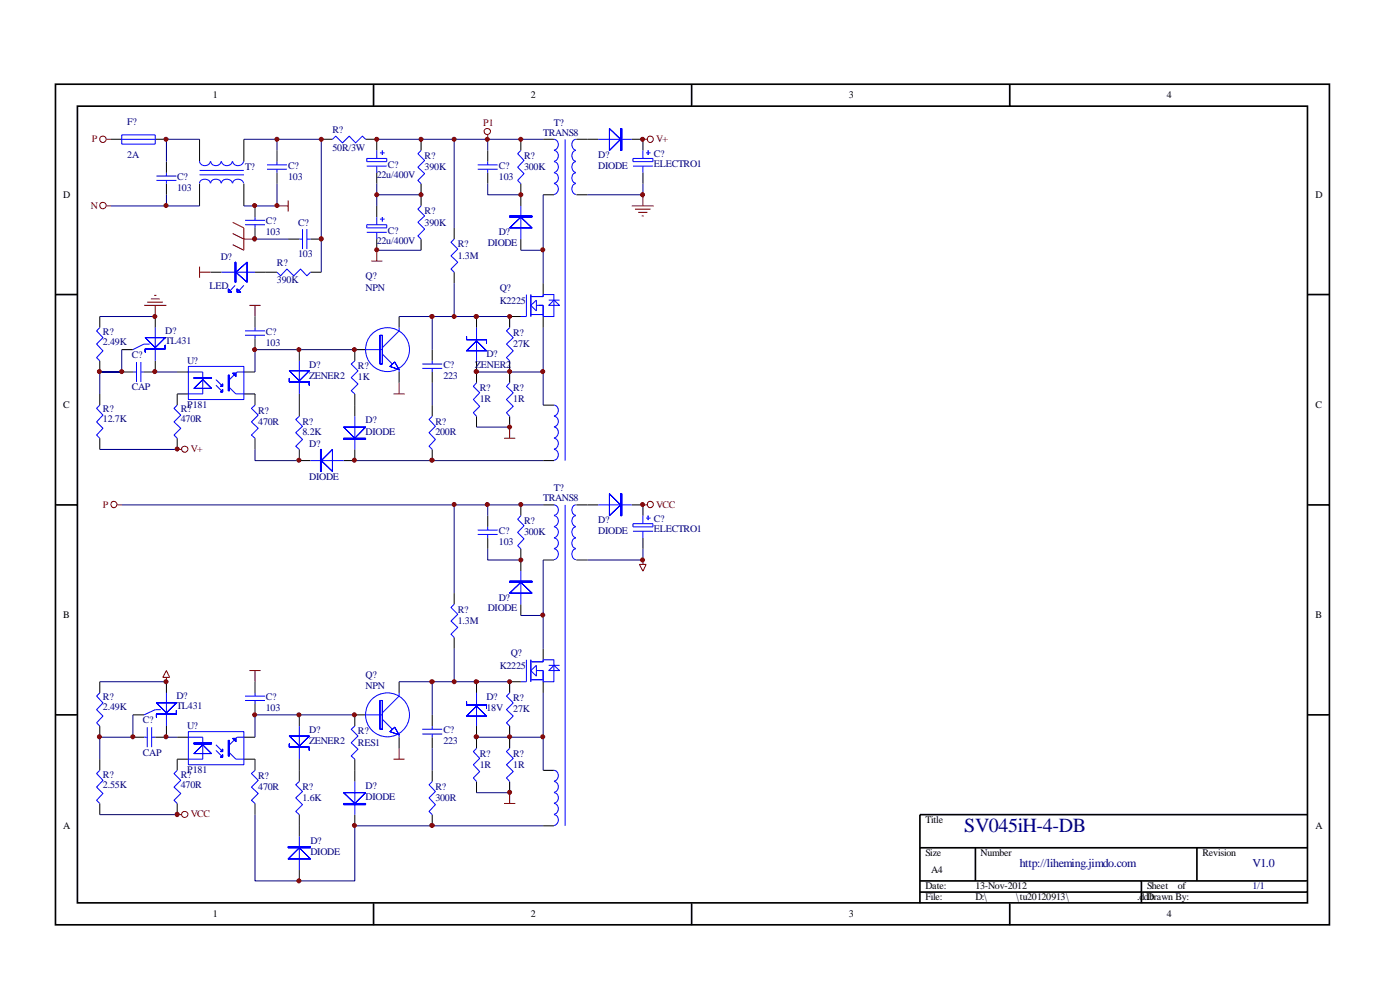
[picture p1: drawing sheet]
<svg xmlns="http://www.w3.org/2000/svg" width="297mm" height="210mm" viewBox="0 0 297 210" stroke-linecap="round" stroke-linejoin="round" font-family="sans-serif">
<g fill="none" stroke="#000" stroke-width=".35">
<path d="M11.8 17.9h270.2v178.3h-270.2zM79.2 17.9v4.6M146.7 17.9v4.6M214.2 17.9v4.6M16.4 22.5h261v169h-261zM11.8 62.5h4.6M277.5 62.5h4.6M11.8 107.1h4.6M277.5 107.1h4.6M11.8 151.6h4.6M277.5 151.6h4.6M195.2 179.8h82.3"/>
<path d="M206.9 179.8v7.1M253.9 179.8v7.1M277.5 172.8h-82.3v18.8M79.2 191.6v4.7M146.7 191.6v4.7M195.2 186.9h82.3M195.2 189.2h82.3M214.2 191.6v4.7M242.1 186.9v4.7"/>
</g>
<g fill="none" stroke="#000" stroke-width=".21">
<path d="M23.5 29.5h2.3M32.9 29.5h2.4M35.3 34.3v2.4M35.3 38.9v2.4M42.3 29.5v4.8M42.3 38.9v4.8M51.7 29.5v4.8M51.7 38.9v4.8M58.8 31.9v2.4M58.8 36.7v2.2M68.2 29.5h2.3M77.6 29.5h2.3v2.4"/>
<path d="M79.9 36.7v2.2M89.3 29.5v2.4M89.3 38.9v4.8M103.5 31.9v2.4M103.5 36.7v2.2M110.5 29.5v2.4M110.5 38.9v4.8M115.2 29.5h2.3M122.3 29.5h4.6M134 29.5h2.4v2.4M136.4 36.7v2.2M44.7 57.7h2.3"/>
<path d="M54.1 43.7v2.4M54.1 48.3v2.4M54.1 57.7h4.7M61.1 50.7h2.4M65.9 50.7h2.3M65.9 57.7h2.3M79.9 43.7v2.4M79.9 50.7v2.4M89.3 50.7v2.4M96.4 48.3v2.4M96.4 57.7v2.4M110.5 50.7v2.4"/>
<path d="M115.2 41.3h2.3M122.3 41.3h2.3M21.2 67.1v2.4M21.2 76.5v2.4M25.8 74.2h2.4M25.8 78.9h2.4M32.9 76.5v2.4h-2.3M32.9 67.1v2.4M37.6 78.9h2.4M51.7 78.9h2.4M54.1 67.1v2.4M54.1 71.9v2.3"/>
<path d="M63.5 74.2v2.3M77.6 74.2h-2.3v2.3M84.7 67.1v2.4M84.7 78.9v2.3M91.7 74.2v2.3M91.7 78.9v2.3M101.1 67.1v2.4M101.1 76.5v4.7M108.1 76.5v4.7M110.5 67.1h-2.4v2.4M115.2 60.1v2.4M115.2 67.1v2.4"/>
<path d="M21.2 83.6v2.3M21.2 93v2.3M37.6 93v2.3M40 83.6h-2.4v2.3M51.7 83.6h2.4v2.3M54.1 93v2.3M63.5 95.3v2.4h2.4M63.5 83.6v4.7M75.3 95.3v2.4h-2.4M75.3 83.6v4.7M91.7 85.9v2.4M91.7 95.3v2.4"/>
<path d="M101.1 88.3v2.3M108.1 88.3v2.3M115.2 85.9h2.3M115.2 97.7h2.3M103.5 109.4v2.4M103.5 114.1v2.3M110.5 107.1v2.3M110.5 116.4v4.8M115.2 107.1h2.3M115.2 118.8h2.3M122.3 107.1h4.6M122.3 118.8h2.3"/>
<path d="M134 107.1h2.4v2.3M136.4 114.1v2.3M96.4 125.8v2.4M96.4 135.2v2.4M110.5 128.2v2.4M115.2 137.6v2.4M21.2 144.6v2.4M21.2 154v2.4M28.2 151.6h2.4M28.2 156.4h2.4M35.3 144.6v2.4M35.3 154v2.4h-2.4"/>
<path d="M37.6 156.4h2.4M51.7 156.4h2.4M54.1 144.6v2.4M54.1 149.4v2.2M63.5 151.6v2.4M77.6 151.6h-2.3v2.4M84.7 144.6v2.4M84.7 156.4v2.3M91.7 151.6v2.4M91.7 156.4v2.3M101.1 144.6v2.4M101.1 154v4.7"/>
<path d="M108.1 154v4.7M110.5 144.6h-2.4v2.4M115.2 144.6v2.4M21.2 161v2.4M21.2 170.4v2.4M37.6 170.4v2.4M40 161h-2.4v2.4M51.7 161h2.4v2.4M54.1 170.4v2.4M63.5 161v4.8M63.5 172.8v4.7M75.3 161v4.8"/>
<path d="M75.3 172.8v2.4M91.7 163.4v2.4M91.7 172.8v2.4M101.1 165.8v2.3M108.1 165.8v2.3M115.2 163.4h2.3M115.2 175.2h2.3M63.5 184.6v2.3"/>
</g>
<g fill="none" stroke="#00f" stroke-width=".21">
<path d="M25.8 28.6h7.1v2h-7.1zM25.8 29.5h7.1M33.2 38.3h4.2M33.2 37.3h4.2M35.3 36.7v.6M35.3 38.3v.6M42.3 38.9a1.19 1.19 0 0 1 1.2-.9 1.19 1.19 0 0 1 1.1 .9M42.3 34.2a1.17 1.17 0 0 0 1.2 .9 1.17 1.17 0 0 0 1.1-.9M42.3 36.2h9.4M42.3 37.1h9.4M44.7 38.9a1.14 1.14 0 0 1 1.1-.9 1.14 1.14 0 0 1 1.1 .9M44.7 34.2a1.11 1.11 0 0 0 1.1 1 1.11 1.11 0 0 0 1.1-1"/>
<path d="M47 38.9a1.19 1.19 0 0 1 1.1-.9 1.19 1.19 0 0 1 1.2 .9M47 34.2a1.17 1.17 0 0 0 1.1 .9 1.17 1.17 0 0 0 1.2-.9M49.4 38.9a1.19 1.19 0 0 1 1.1-.9 1.19 1.19 0 0 1 1.1 .9M49.4 34.2a1.17 1.17 0 0 0 1.1 .9 1.17 1.17 0 0 0 1.1-.9M56.6 35.9h4.3M56.6 35h4.3M58.8 34.3v.7M58.8 35.9v.8M70.5 29.5l.7-.6 1.4 1.4 1.5-1.4 1.3 1.4 1.5-1.4 .7 .6M77.8 33.6h4.2v.7h-4.2zM77.8 35.2h4.2M79.9 31.9v1.7"/>
<path d="M79.9 35.2v1.5M80.6 32.4h1M81.1 31.9v1M89.3 31.9l-.7 .7 1.5 1.4-1.5 1.5 1.5 1.3-1.5 1.5 .7 .6M101.3 35.9h4.3M101.3 35h4.3M103.5 34.3v.7M103.5 35.9v.8M110.5 31.9l-.7 .7 1.4 1.4-1.4 1.5 1.4 1.3-1.4 1.5 .7 .6M117.5 29.5a1.17 1.17 0 0 1 .9 1.2 1.17 1.17 0 0 1-.9 1.1M117.5 31.9a1.17 1.17 0 0 1 .9 1.2 1.17 1.17 0 0 1-.9 1.1M117.5 34.3a1.17 1.17 0 0 1 .9 1.1 1.17 1.17 0 0 1-.9 1.2"/>
<path d="M117.5 36.7a1.11 1.11 0 0 1 1 1.1 1.11 1.11 0 0 1-1 1.1M117.5 38.9a1.17 1.17 0 0 1 .9 1.2 1.17 1.17 0 0 1-.9 1.1M119.9 29.5v68.2M122.2 38.9a1.19 1.19 0 0 0-.9 1.2 1.19 1.19 0 0 0 .9 1.1M122.2 36.7a1.14 1.14 0 0 0-.9 1.1 1.14 1.14 0 0 0 .9 1.1M122.2 34.3a1.19 1.19 0 0 0-.9 1.1 1.19 1.19 0 0 0 .9 1.2M122.2 31.9a1.19 1.19 0 0 0-.9 1.2 1.19 1.19 0 0 0 .9 1.1M122.2 29.5a1.19 1.19 0 0 0-.9 1.2 1.19 1.19 0 0 0 .9 1.1M126.9 29.5h7.1M134.3 35.2h4.2M134.3 33.6h4.2v.7h-4.2zM136.4 31.9v1.7"/>
<path d="M136.4 35.2v1.5M137.1 32.4h.9M137.5 31.9v1M47 57.7h7.1M52 47.7h4.2M52 46.7h4.2M54.1 46.1v.6M54.1 47.7v.6M58.8 57.7l.7 .8 1.4-1.4 1.4 1.4 1.5-1.4 1.3 1.4 .8-.8M63.5 50.7h.7M64.2 48.6v4.2M65.1 50.7h.8"/>
<path d="M65.1 48.6v4.2M77.8 47.7h4.2v.6h-4.2zM77.8 49.3h4.2M79.9 46.1v1.6M79.9 49.3v1.4M80.6 46.5h1M81.1 46.1v.9M89.3 43.7l-.7 .7 1.5 1.4-1.5 1.4 1.5 1.4-1.5 1.4 .7 .7M96.4 50.7l-.7 .7 1.4 1.4-1.4 1.5 1.4 1.3-1.4 1.5 .7 .6M110.5 43.7v7M21.2 69.5l-.7 .7 1.3 1.4-1.3 1.4 1.3 1.4-1.3 1.5 .7 .6M28.2 78.9h.8"/>
<path d="M29 76.8v4.2M29.9 78.9h.7M29.9 76.8v4.2M31.7 73h-1.1l-2.4 1.2M32.9 69.5v7M40 77.7h11.7v7.1h-11.7zM40 78.9h3v4.7h-3M49.9 60.5l-1 1.1M51.7 60.5l-.9 1.1M51.7 78.9h-1.4l-1.6 1.6M52 71.1h4.2M52 70.2h4.2"/>
<path d="M54.1 69.5v.7M54.1 71.1v.8M63.5 76.5v7.1M75.3 76.5l-.8 .7 1.4 1.5-1.4 1.4 1.4 1.3-1.4 1.5 .8 .7M77.6 74.2h3.5M81.1 75.1l2.1 2.1M84.7 69.5v.7l-3.6 3.5M84.7 78.4v.5M89.6 78.1h4.2M89.6 77.2h4.2M91.7 76.5v.7M91.7 78.1v.8"/>
<path d="M101.1 69.5v7M108.1 69.5l-.7 .7 1.5 1.4-1.5 1.4 1.5 1.4-1.5 1.5 .7 .6M111.7 62.5v4.6h-1.2M112.6 62.9h2.6v-.4h2.3v4.6h-2.3v-2.3h-1.4M112.6 62.5v4.6M112.6 66.7h2.6M112.6 64.8l1.2-1.1v2.3zM116.4 64.8l1.1-1.1 1.2 1.1zM116.4 63.7h2.3M21.2 85.9l-.7 .7 1.3 1.5-1.3 1.4 1.3 1.3-1.3 1.5 .7 .7M37.6 85.9l-.7 .7 1.5 1.5-1.5 1.4 1.5 1.3-1.5 1.5 .7 .7M45.8 80.5l1.4 1.5"/>
<path d="M45.8 81.7l1.4 1.4M48.7 82.2l1.3 1.4h1.7M54.1 85.9l-.8 .7 1.5 1.5-1.5 1.4 1.5 1.3-1.5 1.5 .8 .7M63.5 88.3l-.8 .7 1.5 1.4-1.5 1.4 1.5 1.4-1.5 1.5 .8 .6M65.9 97.7h7M75.3 88.3v7M91.7 88.3l-.7 .7 1.4 1.4-1.4 1.4 1.4 1.4-1.4 1.5 .7 .6M101.1 81.2l-.7 .8 1.4 1.3-1.4 1.5 1.4 1.4-1.4 1.3 .7 .8M108.1 81.2l-.7 .8 1.5 1.3-1.5 1.5 1.5 1.4-1.5 1.3 .7 .8M117.5 85.9a1.17 1.17 0 0 1 .9 1.2 1.17 1.17 0 0 1-.9 1.1M117.5 88.3a1.11 1.11 0 0 1 1 1.1 1.11 1.11 0 0 1-1 1.1M117.5 90.6a1.17 1.17 0 0 1 .9 1.1 1.17 1.17 0 0 1-.9 1.2"/>
<path d="M117.5 93a1.17 1.17 0 0 1 .9 1.1 1.17 1.17 0 0 1-.9 1.1M117.5 95.3a1.17 1.17 0 0 1 .9 1.2 1.17 1.17 0 0 1-.9 1.1M101.3 113.4h4.3M101.3 112.4h4.3M103.5 111.8v.6M103.5 113.4v.7M110.5 109.4l-.7 .8 1.4 1.3-1.4 1.4 1.4 1.4-1.4 1.4 .7 .7M117.5 107.1a1.11 1.11 0 0 1 1 1.1 1.11 1.11 0 0 1-1 1.1M117.5 109.4a1.17 1.17 0 0 1 .9 1.1 1.17 1.17 0 0 1-.9 1.2M117.5 111.8a1.17 1.17 0 0 1 .9 1.1 1.17 1.17 0 0 1-.9 1.1M117.5 114.1a1.11 1.11 0 0 1 1 1.1 1.11 1.11 0 0 1-1 1.1M117.5 116.4a1.17 1.17 0 0 1 .9 1.2 1.17 1.17 0 0 1-.9 1.1"/>
<path d="M119.9 107.1v68.1M122.2 116.4a1.19 1.19 0 0 0-.9 1.2 1.19 1.19 0 0 0 .9 1.1M122.2 114.1a1.14 1.14 0 0 0-.9 1.1 1.14 1.14 0 0 0 .9 1.1M122.2 111.8a1.19 1.19 0 0 0-.9 1.1 1.19 1.19 0 0 0 .9 1.1M122.2 109.4a1.19 1.19 0 0 0-.9 1.1 1.19 1.19 0 0 0 .9 1.2M122.2 107.1a1.14 1.14 0 0 0-.9 1.1 1.14 1.14 0 0 0 .9 1.1M126.9 107.1h7.1M134.3 111.1h4.2v.7h-4.2zM134.3 112.7h4.2M136.4 109.4v1.7M136.4 112.7v1.4M137.1 109.9h.9"/>
<path d="M137.5 109.4v.9M96.4 128.2l-.7 .7 1.4 1.4-1.4 1.4 1.4 1.4-1.4 1.4 .7 .7M110.5 121.2v7M111.7 140v4.6h-1.2M112.6 140v4.6M21.2 147l-.7 .7 1.3 1.4-1.3 1.4 1.3 1.4-1.3 1.4 .7 .7M30.6 156.4h.6M31.2 154.3v4.2M32.2 156.4h.7M32.2 154.3v4.2M34.1 150.5h-1.2l-2.3 1.1M35.3 147v7"/>
<path d="M40 155.2h11.7v7h-11.7zM40 156.4h3v4.6h-3M45.8 158l1.4 1.4M45.8 159.2l1.4 1.4M48.7 159.7l1.3 1.3h1.7M51.7 156.4h-1.4l-1.6 1.6M52 148.6h4.2M52 147.7h4.2M54.1 147v.7M54.1 148.6v.8M63.5 154v7M75.3 154l-.8 .7 1.4 1.4-1.4 1.5 1.4 1.3-1.4 1.5 .8 .6"/>
<path d="M77.6 151.6h3.5M81.1 152.6l2.1 2.1M84.7 147v.7l-3.6 3.5M84.7 155.9v.5M89.6 155.7h4.2M89.6 154.7h4.2M91.7 154v.7M91.7 155.7v.7M101.1 158.7l-.7 .7 1.4 1.5-1.4 1.3 1.4 1.5-1.4 1.3 .7 .8M101.1 147v7M108.1 158.7l-.7 .7 1.5 1.5-1.5 1.3 1.5 1.5-1.5 1.3 .7 .8M108.1 147l-.7 .7 1.5 1.4-1.5 1.4 1.5 1.4-1.5 1.4 .7 .7"/>
<path d="M112.6 140.4h2.6v-.4h2.3v4.6h-2.3v-2.4h-1.4M112.6 142.2l1.2-1.1v2.3zM112.6 144.2h2.6M116.4 142.2l1.1-1.1 1.2 1.1zM116.4 141.1h2.3M21.2 163.4l-.7 .7 1.3 1.4-1.3 1.5 1.3 1.3-1.3 1.5 .7 .6M37.6 163.4l-.7 .7 1.5 1.4-1.5 1.5 1.5 1.3-1.5 1.5 .7 .6M54.1 163.4l-.8 .7 1.5 1.4-1.5 1.5 1.5 1.3-1.5 1.5 .8 .6M63.5 165.8l-.8 .7 1.5 1.4-1.5 1.3 1.5 1.5-1.5 1.4 .8 .7M63.5 177.5v7.1M75.3 165.8v7M91.7 165.8l-.7 .7 1.4 1.4-1.4 1.3 1.4 1.5-1.4 1.4 .7 .7"/>
<path d="M117.5 163.4a1.17 1.17 0 0 1 .9 1.1 1.17 1.17 0 0 1-.9 1.2M117.5 165.8a1.17 1.17 0 0 1 .9 1.1 1.17 1.17 0 0 1-.9 1.2M117.5 168.1a1.11 1.11 0 0 1 1 1.1 1.11 1.11 0 0 1-1 1.1M117.5 170.4a1.17 1.17 0 0 1 .9 1.2 1.17 1.17 0 0 1-.9 1.1M117.5 172.8a1.17 1.17 0 0 1 .9 1.1 1.17 1.17 0 0 1-.9 1.2"/>
<circle cx="82.2" cy="74.2" r="4.7"/>
<circle cx="82.2" cy="151.6" r="4.7"/>
</g>
<g fill="none" stroke="#800000" stroke-width=".21">
<path d="M22.6 29.5h.9M103.5 28.6v.9M136.4 29.5h.9M22.6 43.7h.9M42.3 56.6v2.3M42.3 57.7h2.4M49.4 47.2l2.3 1.1v4.8l-2.3-1.2M49.4 49.5l2.3 1.2h2.4M58.8 43.7h2.3M61.1 42.5v2.4M78.7 55.4h2.4M79.9 53.1v2.3"/>
<path d="M134 43.7h4.7M134.7 44.4h3.3M135.4 45h1.9M136.1 45.8h.5M136.4 41.3v2.4M30.6 64.8h4.7M31.2 64.1h3.3M32 63.4h1.9M32.7 62.7h.5M32.9 64.8v2.3M52.9 64.8h2.4M54.1 64.8v2.3"/>
<path d="M37.6 95.3h.9M83.5 83.6h2.4M84.7 81.2v2.4M106.9 93h2.4M108.1 90.6v2.4M24.9 107.1h.9M135.6 119.7h1.5l-.7 1.5zM136.4 107.1h.9M136.4 118.8v.9M35.3 142.2l.7 1.5h-1.5zM35.3 143.7v.9M52.9 142.2h2.4"/>
<path d="M54.1 142.2v2.4M84.7 158.7v2.3M37.6 172.8h.9M83.5 161h2.4M106.9 170.4h2.4M108.1 168.1v2.3"/>
<circle cx="21.8" cy="29.5" r=".68"/>
<circle cx="103.4" cy="27.9" r=".66"/>
<circle cx="137.9" cy="29.5" r=".66"/>
<circle cx="21.8" cy="43.6" r=".68"/>
<circle cx="39.2" cy="95.3" r=".66"/>
<circle cx="24.1" cy="107" r=".66"/>
<circle cx="137.9" cy="107" r=".66"/>
<circle cx="39.2" cy="172.8" r=".66"/>
</g>
<g fill="none" stroke="#000080" stroke-width=".21">
<path d="M42.3 29.5h-7v4.8M51.7 29.5h16.5v28.2M58.8 38.9v4.8h-7.1M58.8 29.5v2.4M79.9 29.5h35.3M79.9 38.9v4.8M96.4 29.5v18.8M103.5 38.9v2.4h7M103.5 29.5v2.4M136.4 38.9v2.4h-11.8M35.3 41.3v2.4h-11.8M35.3 43.7h7"/>
<path d="M54.1 50.7h7M79.9 41.3h9.4M79.9 53.1h9.4M110.5 53.1h4.7M115.2 41.3v18.8M21.2 67.1h11.7M21.2 78.9v4.7M25.8 74.2v4.7h-4.6h4.6M32.9 78.9h4.7M75.3 74.2h-21.2v4.7M84.7 67.1h23.4M91.7 67.1v7.1"/>
<path d="M96.4 60.1v7M115.2 69.5v9.4h-14.1M115.2 78.9v7M21.2 95.3h16.4M54.1 95.3v2.4h9.4M75.3 97.7h39.9M91.7 81.2v4.7M101.1 90.6h7M25.8 107.1h89.4M96.4 107.1v18.7M103.5 116.4v2.4h7M103.5 107.1v2.3"/>
<path d="M115.2 118.8v18.8M136.4 116.4v2.4h-11.8M96.4 137.6v7M110.5 130.6h4.7M21.2 144.6h14.1M28.2 151.6v4.8h-7v4.6M35.3 156.4h2.3M75.3 151.6h-21.2v4.8M84.7 144.6h23.4M91.7 144.6v7M91.7 158.7v4.7M115.2 147v9.4h-14.1"/>
<path d="M115.2 156.4v7M21.2 172.8h16.4M54.1 172.8v14.1h21.2v-11.7h39.9M101.1 168.1h7"/>
</g>
<circle cx="35.2" cy="43.6" r=".42" fill="#800000" stroke="#800000" stroke-width=".21"/>
<g fill="#800000" stroke="#800000" stroke-width=".21">
<circle cx="35.2" cy="29.5" r=".42"/>
<circle cx="54" cy="43.6" r=".42"/>
<circle cx="58.8" cy="29.5" r=".42"/>
<circle cx="68.2" cy="29.5" r=".42"/>
<circle cx="58.8" cy="43.6" r=".42"/>
<circle cx="68.1" cy="50.7" r=".45"/>
<circle cx="79.9" cy="29.5" r=".42"/>
<circle cx="79.9" cy="41.3" r=".42"/>
<circle cx="89.3" cy="41.3" r=".42"/>
<circle cx="79.9" cy="53" r=".42"/>
<circle cx="115.1" cy="53" r=".42"/>
<circle cx="89.3" cy="29.5" r=".42"/>
<circle cx="110.5" cy="29.5" r=".42"/>
<circle cx="110.5" cy="41.3" r=".42"/>
<circle cx="108.1" cy="90.6" r=".42"/>
<circle cx="101.1" cy="78.8" r=".45"/>
<circle cx="108.1" cy="78.8" r=".42"/>
<circle cx="115.1" cy="78.8" r=".42"/>
<circle cx="108.1" cy="67.1" r=".42"/>
<circle cx="96.4" cy="29.5" r=".42"/>
<circle cx="103.4" cy="29.5" r=".42"/>
<circle cx="91.7" cy="67.1" r=".45"/>
<circle cx="96.4" cy="67.1" r=".42"/>
<circle cx="101.1" cy="67.1" r=".45"/>
<circle cx="75.2" cy="74.2" r=".42"/>
<circle cx="63.4" cy="74.2" r=".42"/>
<circle cx="54" cy="74.2" r=".42"/>
<circle cx="63.4" cy="97.6" r=".42"/>
<circle cx="75.2" cy="97.6" r=".42"/>
<circle cx="91.7" cy="97.6" r=".45"/>
<circle cx="54" cy="151.6" r=".42"/>
<circle cx="108.1" cy="168.1" r=".42"/>
<circle cx="108.1" cy="156.3" r=".42"/>
<circle cx="110.5" cy="118.8" r=".42"/>
<circle cx="91.7" cy="175.1" r=".45"/>
<circle cx="108.1" cy="144.6" r=".42"/>
<circle cx="101.1" cy="156.3" r=".45"/>
<circle cx="115.1" cy="130.5" r=".42"/>
<circle cx="101.1" cy="144.6" r=".45"/>
<circle cx="115.1" cy="156.3" r=".42"/>
<circle cx="75.2" cy="151.6" r=".42"/>
<circle cx="96.4" cy="144.6" r=".42"/>
<circle cx="91.7" cy="144.6" r=".45"/>
<circle cx="63.4" cy="151.6" r=".42"/>
<circle cx="110.5" cy="107" r=".42"/>
<circle cx="96.4" cy="107" r=".42"/>
<circle cx="75.2" cy="175.1" r=".42"/>
<circle cx="63.4" cy="186.8" r=".42"/>
<circle cx="136.3" cy="29.5" r=".42"/>
<circle cx="136.3" cy="107" r=".42"/>
<circle cx="136.3" cy="118.8" r=".42"/>
<circle cx="54" cy="50.7" r=".45"/>
<circle cx="103.4" cy="107" r=".42"/>
<circle cx="32.9" cy="78.8" r=".42"/>
<circle cx="21.1" cy="78.8" r=".42"/>
<circle cx="25.8" cy="78.8" r=".42"/>
<circle cx="28.2" cy="156.3" r=".42"/>
<circle cx="21.1" cy="156.3" r=".42"/>
<circle cx="35.2" cy="144.6" r=".42"/>
<circle cx="37.6" cy="172.8" r=".45"/>
<circle cx="37.6" cy="95.2" r=".42"/>
<circle cx="32.9" cy="67.1" r=".42"/>
<circle cx="136.3" cy="41.3" r=".42"/>
<circle cx="35.2" cy="156.3" r=".42"/>
</g>
<g fill="#00f" stroke="#00f" stroke-width=".21">
<path d="M50 57.7l2.4-2.1v4.3zM50 57.7l2.4-2.1v4.3z" fill-rule="evenodd"/>
<path d="M49.9 55.6v4.3h.1v-4.3zM49.9 55.6v4.3h.1v-4.3z" fill-rule="evenodd"/>
<path d="M48.4 61.3l.7 .7h-.7zM48.4 61.3l.7 .7h-.7z" fill-rule="evenodd"/>
<path d="M50.3 61.3l.8 .7h-.8zM50.3 61.3l.8 .7h-.8z" fill-rule="evenodd"/>
<path d="M108.1 45.8v.3h4.8v-.3zM108.1 45.8v.3h4.8v-.3z" fill-rule="evenodd"/>
<path d="M108.1 48.3l2.4-2.2 2.4 2.2zM108.1 48.3l2.4-2.2 2.4 2.2z" fill-rule="evenodd"/>
<path d="M99 71.4v.7h4.2v.7v-.7h-4.2zM99 71.4v.7h4.2v.7v-.7h-4.2z" fill-rule="evenodd"/>
<path d="M99 74.4l2.1-2.1 2.1 2.1zM99 74.4l2.1-2.1 2.1 2.1z" fill-rule="evenodd"/>
<path d="M80.6 71.1v6.1h.5v-6.1zM80.6 71.1v6.1h.5v-6.1z" fill-rule="evenodd"/>
<path d="M82.7 77.7l2 .7-1-1.6zM82.7 77.7l2 .7-1-1.6z" fill-rule="evenodd"/>
<path d="M41.1 82.4h3.8l-1.9-1.9zM41.1 82.4h3.8l-1.9-1.9z" fill-rule="evenodd"/>
<path d="M41.1 80.1v.2h3.8v-.2zM41.1 80.1v.2h3.8v-.2z" fill-rule="evenodd"/>
<path d="M47.2 82.6v.5h-.4zM47.2 82.6v.5h-.4z" fill-rule="evenodd"/>
<path d="M47.2 81.4v.6h-.4zM47.2 81.4v.6h-.4z" fill-rule="evenodd"/>
<path d="M48.4 79.6v3.3h.3v-3.3zM48.4 79.6v3.3h.3v-3.3z" fill-rule="evenodd"/>
<path d="M49.4 79.2l.6 .6v-.6zM49.4 79.2l.6 .6v-.6z" fill-rule="evenodd"/>
<path d="M68 95.3v4.7h.2v-4.7zM68 95.3v4.7h.2v-4.7z" fill-rule="evenodd"/>
<path d="M68.2 97.7l2.3-2.4v4.7zM68.2 97.7l2.3-2.4v4.7z" fill-rule="evenodd"/>
<path d="M72.9 93v.2h4.7v-.2zM72.9 93v.2h4.7v-.2z" fill-rule="evenodd"/>
<path d="M72.9 90.6h4.7l-2.3 2.4zM72.9 90.6h4.7l-2.3 2.4z" fill-rule="evenodd"/>
<path d="M61.4 80.3v.7h4.2v.7v-.7h-4.2zM61.4 80.3v.7h4.2v.7v-.7h-4.2z" fill-rule="evenodd"/>
<path d="M61.4 78.7h4.2l-2.1 2.1zM61.4 78.7h4.2l-2.1 2.1z" fill-rule="evenodd"/>
<path d="M131.7 27.3v4.6h.2v-4.6zM131.7 27.3v4.6h.2v-4.6z" fill-rule="evenodd"/>
<path d="M129.3 27.3l2.4 2.2-2.4 2.4zM129.3 27.3l2.4 2.2-2.4 2.4z" fill-rule="evenodd"/>
<path d="M108.1 123.3v.2h4.8v-.2zM108.1 123.3v.2h4.8v-.2z" fill-rule="evenodd"/>
<path d="M108.1 125.8l2.4-2.3 2.4 2.3zM108.1 125.8l2.4-2.3 2.4 2.3z" fill-rule="evenodd"/>
<path d="M99 148.8v.7h4.2v.8v-.8h-4.2zM99 148.8v.7h4.2v.8v-.8h-4.2z" fill-rule="evenodd"/>
<path d="M99 151.9l2.1-2.1 2.1 2.1zM99 151.9l2.1-2.1 2.1 2.1z" fill-rule="evenodd"/>
<path d="M80.6 148.6v6.1h.5v-6.1zM80.6 148.6v6.1h.5v-6.1z" fill-rule="evenodd"/>
<path d="M82.7 155.2l2 .7-1-1.6zM82.7 155.2l2 .7-1-1.6z" fill-rule="evenodd"/>
<path d="M41.1 159.9h3.8l-1.9-1.9zM41.1 159.9h3.8l-1.9-1.9z" fill-rule="evenodd"/>
<path d="M41.1 157.6v.2h3.8v-.2zM41.1 157.6v.2h3.8v-.2z" fill-rule="evenodd"/>
<path d="M47.2 160.1v.5h-.4zM47.2 160.1v.5h-.4z" fill-rule="evenodd"/>
<path d="M47.2 158.9v.5h-.4zM47.2 158.9v.5h-.4z" fill-rule="evenodd"/>
<path d="M48.4 157.1v3.3h.3v-3.3zM48.4 157.1v3.3h.3v-3.3z" fill-rule="evenodd"/>
<path d="M49.4 156.6l.6 .7v-.7zM49.4 156.6l.6 .7v-.7z" fill-rule="evenodd"/>
<path d="M61.1 179.6v.2h4.8v-.2zM61.1 179.6v.2h4.8v-.2z" fill-rule="evenodd"/>
<path d="M61.1 182.2l2.4-2.4 2.4 2.4zM61.1 182.2l2.4-2.4 2.4 2.4z" fill-rule="evenodd"/>
<path d="M72.9 170.4v.3h4.7v-.3zM72.9 170.4v.3h4.7v-.3z" fill-rule="evenodd"/>
<path d="M72.9 168.1h4.7l-2.3 2.3zM72.9 168.1h4.7l-2.3 2.3z" fill-rule="evenodd"/>
<path d="M61.4 157.8v.7h4.2v.7v-.7h-4.2zM61.4 157.8v.7h4.2v.7v-.7h-4.2z" fill-rule="evenodd"/>
<path d="M61.4 156.1h4.2l-2.1 2.1zM61.4 156.1h4.2l-2.1 2.1z" fill-rule="evenodd"/>
<path d="M131.7 104.7v4.7h.2v-4.7zM131.7 104.7v4.7h.2v-4.7z" fill-rule="evenodd"/>
<path d="M129.3 104.7l2.4 2.4-2.4 2.3zM129.3 104.7l2.4 2.4-2.4 2.3z" fill-rule="evenodd"/>
<path d="M30.8 74h4.3v-.8v.8h-4.3v.7zM30.8 74h4.3v-.8v.8h-4.3v.7z" fill-rule="evenodd"/>
<path d="M30.8 71.6l2.1 2.1 2.2-2.1zM30.8 71.6l2.1 2.1 2.2-2.1z" fill-rule="evenodd"/>
<path d="M33.2 151.5h4.2v-.8v.8h-4.2v.6zM33.2 151.5h4.2v-.8v.8h-4.2v.6z" fill-rule="evenodd"/>
<path d="M33.2 149.1l2.1 2.1 2.1-2.1zM33.2 149.1l2.1 2.1 2.1-2.1z" fill-rule="evenodd"/>
</g>
<text font-size="4.2" fill="#000080" x="204.6" y="176.4">SV045iH-4-DB</text>
<g font-size="2.5" fill="#000080">
<text x="216.3" y="183.9">http://liheming.jimdo.com</text>
<text x="265.7" y="183.9">V1.0</text>
</g>
<g font-size="2.1">
<text x="45.1" y="20.8">1</text>
<text x="112.6" y="20.8">2</text>
<text x="180.1" y="20.8">3</text>
<text x="247.6" y="20.8">4</text>
<text x="13.4" y="41.9">D</text>
<text x="279.1" y="41.9">D</text>
<text x="13.4" y="86.5">C</text>
<text x="279.1" y="86.5">C</text>
<text x="13.4" y="131.1">B</text>
<text x="279.1" y="131.1">B</text>
<text x="13.4" y="175.8">A</text>
<text x="196.3" y="174.6">Title</text>
<text x="279.1" y="175.8">A</text>
<text x="196.3" y="181.6">Size</text>
<text x="197.5" y="185.2">A4</text>
<text x="208" y="181.6">Number</text>
<text x="255.1" y="181.6">Revision</text>
<text x="196.3" y="188.6">Date:</text>
<text x="196.3" y="191">File:</text>
<text x="206.9" y="188.6">13-Nov-2012</text>
<text x="206.9" y="191">D:\</text>
<text x="215.6" y="191">\tu20120913\</text>
<text x="241.2" y="191">.ddDrawn By:</text>
<text x="243.3" y="188.6">Sheet</text>
<text x="243.8" y="191">b</text>
<text x="249.9" y="188.6">of</text>
<text x="45.1" y="194.6">1</text>
<text x="112.6" y="194.6">2</text>
<text x="180.1" y="194.6">3</text>
<text x="247.6" y="194.6">4</text>
</g>
<g font-size="2.1" fill="#000080">
<text x="27" y="26.4">F?</text>
<text x="70.5" y="28.3">R?</text>
<text x="115.2" y="28.8">TRANS8</text>
<text x="117.5" y="26.7">T?</text>
<text x="27" y="33.4">2A</text>
<text x="61.1" y="35.8">C?</text>
<text x="70.5" y="32.1">50R/3W</text>
<text x="82.3" y="35.6">C?</text>
<text x="90.1" y="33.7">R?</text>
<text x="105.8" y="35.8">C?</text>
<text x="111.2" y="33.7">R?</text>
<text x="126.9" y="33.4">D?</text>
<text x="126.9" y="35.8">DIODE</text>
<text x="138.7" y="33.3">C?</text>
<text x="138.7" y="35.4">ELECTRO1</text>
<text x="37.6" y="38.2">C?</text>
<text x="37.6" y="40.6">103</text>
<text x="52" y="36.1">T?</text>
<text x="61.1" y="38.2">103</text>
<text x="79.9" y="37.7">22u/400V</text>
<text x="90.1" y="36.1">390K</text>
<text x="105.8" y="38.2">103</text>
<text x="111.2" y="36.1">300K</text>
<text x="56.4" y="47.6">C?</text>
<text x="63.2" y="47.8">C?</text>
<text x="90.1" y="45.5">R?</text>
<text x="90.1" y="47.8">390K</text>
<text x="56.4" y="49.9">103</text>
<text x="79.9" y="51.8">22u/400V</text>
<text x="82.3" y="49.7">C?</text>
<text x="97.1" y="52.5">R?</text>
<text x="103.5" y="52.2">DIODE</text>
<text x="105.8" y="49.9">D?</text>
<text x="46.8" y="55.1">D?</text>
<text x="58.8" y="56.5">R?</text>
<text x="63.2" y="54.6">103</text>
<text x="77.6" y="59.3">Q?</text>
<text x="97.1" y="54.9">1.3M</text>
<text x="44.4" y="61.2">LED</text>
<text x="58.8" y="60">390K</text>
<text x="77.6" y="61.6">NPN</text>
<text x="106" y="61.6">Q?</text>
<text x="106" y="64.4">K2225</text>
<text x="21.8" y="71">R?</text>
<text x="35.1" y="70.8">D?</text>
<text x="56.4" y="71">C?</text>
<text x="108.9" y="71.3">R?</text>
<text x="21.8" y="73.2">2.49K</text>
<text x="27.9" y="75.9">C?</text>
<text x="35.1" y="72.9">TL431</text>
<text x="39.7" y="77.1">U?</text>
<text x="56.4" y="73.4">103</text>
<text x="103.2" y="75.8">D?</text>
<text x="108.9" y="73.7">27K</text>
<text x="27.9" y="82.8">CAP</text>
<text x="65.6" y="78.1">D?</text>
<text x="65.6" y="80.4">ZENER2</text>
<text x="75.9" y="78.3">R?</text>
<text x="75.9" y="80.7">1K</text>
<text x="94.1" y="78.1">C?</text>
<text x="94.1" y="80.4">223</text>
<text x="100.8" y="78.1">ZENER2</text>
<text x="101.8" y="83">R?</text>
<text x="108.9" y="83">R?</text>
<text x="21.8" y="87.5">R?</text>
<text x="21.8" y="89.6">12.7K</text>
<text x="38.4" y="87.5">R?</text>
<text x="38.4" y="89.6">470R</text>
<text x="39.7" y="86.5">P181</text>
<text x="54.8" y="87.7">R?</text>
<text x="77.6" y="89.8">D?</text>
<text x="101.8" y="85.3">1R</text>
<text x="108.9" y="85.3">1R</text>
<text x="54.8" y="90.1">470R</text>
<text x="64.2" y="90.1">R?</text>
<text x="64.2" y="92.4">8.2K</text>
<text x="65.6" y="94.7">D?</text>
<text x="77.6" y="92.2">DIODE</text>
<text x="92.4" y="90.1">R?</text>
<text x="92.4" y="92.4">200R</text>
<text x="65.6" y="101.8">DIODE</text>
<text x="115.2" y="106.3">TRANS8</text>
<text x="117.5" y="104.1">T?</text>
<text x="105.8" y="113.3">C?</text>
<text x="111.2" y="111.2">R?</text>
<text x="111.2" y="113.5">300K</text>
<text x="126.9" y="110.9">D?</text>
<text x="126.9" y="113.3">DIODE</text>
<text x="138.7" y="110.7">C?</text>
<text x="138.7" y="112.9">ELECTRO1</text>
<text x="105.8" y="115.7">103</text>
<text x="97.1" y="130">R?</text>
<text x="103.5" y="129.7">DIODE</text>
<text x="105.8" y="127.4">D?</text>
<text x="97.1" y="132.3">1.3M</text>
<text x="77.6" y="143.8">Q?</text>
<text x="106" y="142">K2225</text>
<text x="108.4" y="139.1">Q?</text>
<text x="21.8" y="148.5">R?</text>
<text x="37.4" y="148.3">D?</text>
<text x="56.4" y="148.5">C?</text>
<text x="77.6" y="146.1">NPN</text>
<text x="103.2" y="148.5">D?</text>
<text x="108.9" y="148.8">R?</text>
<text x="21.8" y="150.6">2.49K</text>
<text x="30.3" y="153.4">C?</text>
<text x="37.4" y="150.4">TL431</text>
<text x="39.7" y="154.6">U?</text>
<text x="56.4" y="150.9">103</text>
<text x="65.6" y="155.5">D?</text>
<text x="75.9" y="155.8">R?</text>
<text x="94.1" y="155.5">C?</text>
<text x="103.2" y="150.9">18V</text>
<text x="108.9" y="151.1">27K</text>
<text x="30.3" y="160.3">CAP</text>
<text x="65.6" y="157.9">ZENER2</text>
<text x="75.9" y="158.2">RES1</text>
<text x="94.1" y="157.9">223</text>
<text x="101.8" y="160.5">R?</text>
<text x="108.9" y="160.5">R?</text>
<text x="21.8" y="164.9">R?</text>
<text x="21.8" y="167">2.55K</text>
<text x="38.4" y="164.9">R?</text>
<text x="38.4" y="167">470R</text>
<text x="39.7" y="164">P181</text>
<text x="54.8" y="165.2">R?</text>
<text x="54.8" y="167.6">470R</text>
<text x="64.2" y="167.6">R?</text>
<text x="77.6" y="167.3">D?</text>
<text x="92.4" y="167.6">R?</text>
<text x="101.8" y="162.8">1R</text>
<text x="108.9" y="162.8">1R</text>
<text x="64.2" y="169.9">1.6K</text>
<text x="77.6" y="169.7">DIODE</text>
<text x="92.4" y="169.9">300R</text>
<text x="65.9" y="179.1">D?</text>
<text x="65.9" y="181.4">DIODE</text>
<text x="265.7" y="188.6">1/1</text>
</g>
<g font-size="2.1" fill="#800000">
<text x="102.5" y="26.7">P1</text>
<text x="19.5" y="30.2">P</text>
<text x="139.2" y="30.2">V+</text>
<text x="19.3" y="44.3">N</text>
<text x="40.5" y="95.9">V+</text>
<text x="21.8" y="107.7">P</text>
<text x="139.2" y="107.7">VCC</text>
<text x="40.5" y="173.4">VCC</text>
</g>
</svg>
